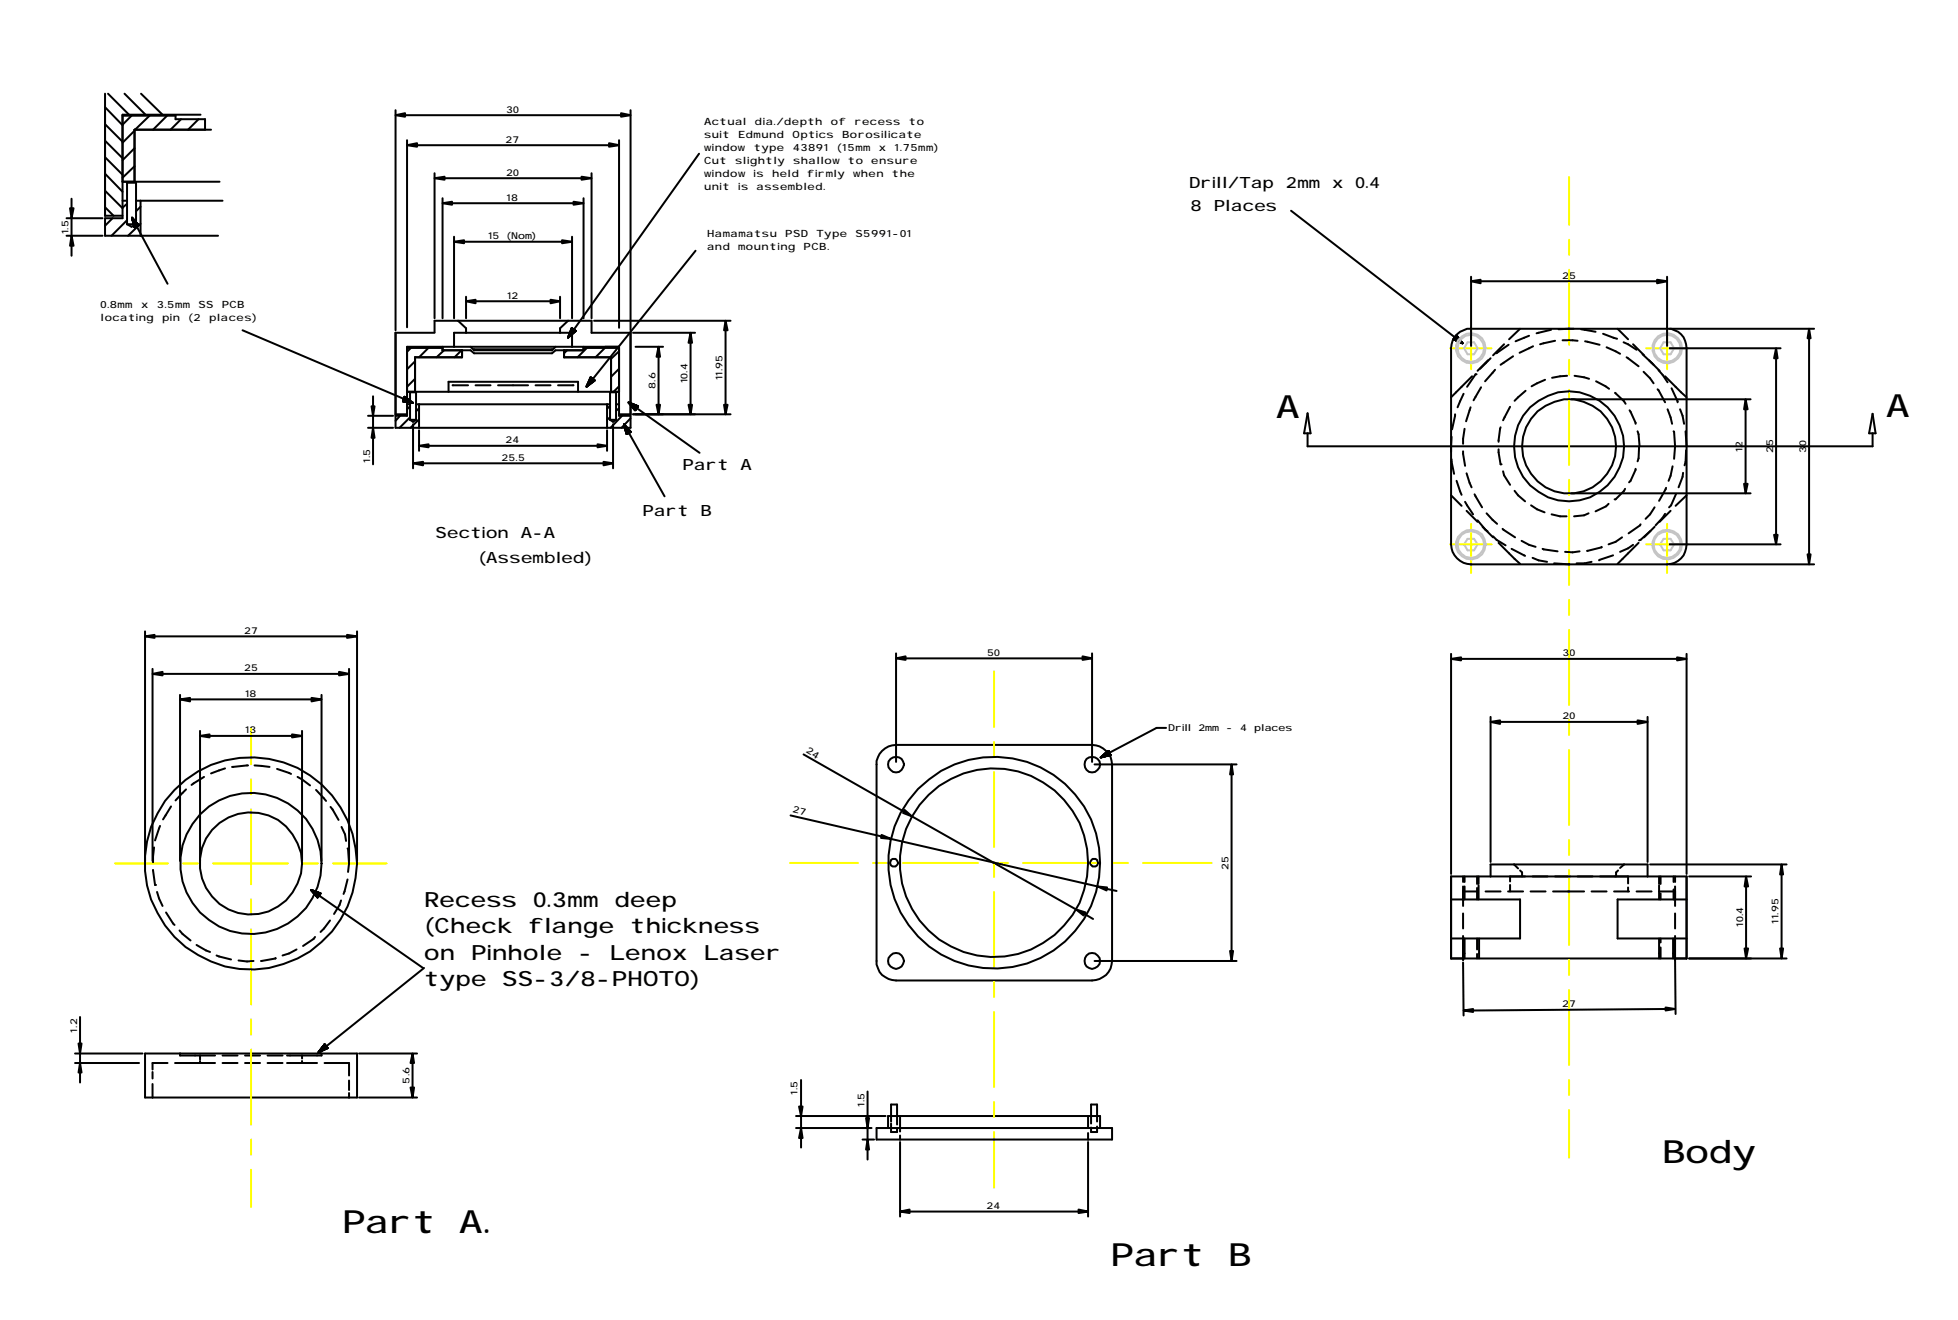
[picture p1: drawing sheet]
<svg xmlns="http://www.w3.org/2000/svg" width="166mm" height="112mm" viewBox="0 0 166 112" stroke-linecap="round" stroke-linejoin="round" font-family="sans-serif">
<g fill="none" stroke="#000" stroke-width=".17">
<path d="M5.6 20h3.1M5.6 18.5h3.1M6.1 16.8v.8M6.1 18.5v1.5M8.9 7.9v10.4h1.5M8.9 9.1l1.5 1.5M8.9 10.5l1.5 1.5M8.9 11.9l1.5 1.5M8.9 13.3l1.5 1.5M8.9 14.7l1.5 1.5M8.9 16.1l1.5 1.5M8.9 17.5l.7 .8"/>
<path d="M9.1 7.9l1.8 1.8M9.5 18.5l-.6 .6M10.4 9.8h4.5v.3h2.5v.9M10.4 15.4h8.2M10.4 17h.4M10.5 7.9l1.8 1.8M10.8 19v-3.5h.7v3.5M10.8 19h.7M10.8 17.2l-.4 .4M10.8 18.6l-1.4 1.4M10.8 19l.3 .2 .4-.2M11.1 9.8l-.7 .8"/>
<path d="M11.2 18.4l3 5.6M11.2 18.4l.2 .8M11.2 18.4l.5 .7M11.2 18.6l.2 .6M11.2 18.6l.5 .5M11.2 18.5l.2 .7M11.3 18.7l.2 .5M11.3 18.7l.3 .4M11.3 18.7l.1 .5M11.4 18.9l.1 .3M11.4 11.1l-1 1M11.4 12.5l-1 1.1"/>
<path d="M11.4 14.1l-1 .9M11.4 18.9l.2 .2M11.5 19l.1 .1-.1-.1v.1M11.5 19v.1M11.5 19l.1 .1M11.5 19.1h.1M11.5 17h7.3M11.6 19.1h.1M11.6 19.1l-.2-.2 .1 .3M11.6 19.1l-.1-.2v.3M11.6 19.1l-.3-.3 .2 .4M11.6 19.1l-.2-.3 .1 .4"/>
<path d="M11.7 19.1l-.4-.4 .1 .5M11.7 19.1l-.4-.5 .1 .6M11.7 19.1l-.3 .1M11.7 19.1l-.5-.6 .2 .7M11.9 17v3M11.9 17.5l-.4 .4M11.9 18.9l-1.1 1.1M11.9 7.9l1.9 1.8M12.7 9.8l-1.3 1.2M14.1 9.8l-1.1 1.2M15.3 10.1l-.9 .9M16.8 10.1l-.9 .9"/>
<path d="M17 9.7h-6.6v8.8h-1.5v1.5h9.6M17.9 11h-6.5v4.4M33.5 9.3v18.7M34.3 9.8h18.3M34.5 11.9v15.8M35.3 12.3h16.3M36.8 14.7v12.2M37.5 16.8v10.1M37.6 15.1h11.6M38.3 17.2h10.3M49.4 16.8v10.1M50.1 14.7v12.2"/>
<path d="M52.4 11.9v15.8M53.4 9.3v18.7M59.2 13l-11.1 15.6M109.3 17.8l14.5 11.3M6.1 20.8v.8M20.5 28l14.5 6.1M31.2 35.2h2.1M31.2 36.2h2.1M31.6 33.5v.9M31.6 35.2v1M31.6 37.1v2.2M33.5 35.1h1"/>
<path d="M33.9 35.2l-.4 .4M34.1 34l.9 .1M34.1 33.9l.5 .1-.4-.3 .3 .2M34.1 33.9l.5 .1M34.1 33.9l.7 .2M34.1 34l.7 .1M34.1 34l.8 .1M34.2 33.8h.1M34.2 33.8l.2 .1M34.2 33.8l.3 .1M34.2 33.9h.3M34.2 33.9l.4 .1"/>
<path d="M34.2 33.8h.1h-.1M34.2 33.7l.2 .2M34.2 33.7l.2 .2-.2-.1M34.2 33.7l.3 .2-.3-.1M34.2 33.7l.3 .2M34.3 33.6l.7 .5M34.3 33.6l-.2 .4M34.3 33.7l.3 .3M34.3 33.7l.4 .3-.6-.1M34.3 33.6l.5 .4-.7-.1M34.3 33.6l.5 .5-.7-.2M34.3 33.6l.5 .5"/>
<path d="M34.3 33.6l.6 .5M34.3 33.6l.6 .5-.8-.1M34.5 33.2h17.9M34.5 29.4h3M34.5 34.2h.2M34.7 35.5l.3 .2 .2-.2M34.7 35.3l-.9 .9M34.7 34.4l-.2 .2M34.7 35.5h.5M34.7 35.5v-2.3h.5v2.3M34.8 29.4l-.3 .4M35 35.9v3.7"/>
<path d="M35.1 30.6l-.6 .7M35.1 32.1l-.6 .6M35.2 34.2h16.4M35.5 34.6l-.3 .2M35.5 35.5l-.7 .7M35.5 34.2v2M35.5 36.4v1.8M35.8 39.2h15.3M36.3 29.4l-.8 .8M36.3 37.7h14.3M36.8 28.2h-3.3v8h19.9v-1h-1v-5.8h-17.9v5.8h-1M36.8 28.1v-1h13.3v1.1h3.3v6.9h-1"/>
<path d="M37.5 29.4v.2h2.3l.3 .3h6.6l.3-.3h2.4v-.2M37.6 29.6l-.6 .6M38 33.2v-.9h10.9v.9M38.3 32.6h1.3M38.4 29.4v-1.2h10v1.2M38.4 20v6.9M38.8 27.1l.7 .7v.4M39.1 29.6l-.6 .6M39.1 29.6v.6h-4v3M39.3 20.5h8.3M39.5 25.1v1.8M39.8 29.4l.3 .2"/>
<path d="M40.1 29.6h6.6M40.3 32.6h1.2M40.3 25.5h6.3M42.2 32.6h2.5M45.3 32.6h1.3M47 29.4l-.3 .2M47.2 32.6h1.4M47.4 25.1v1.8M47.8 29.6v.6h3.9v3M48 29.6l-.2 .3M48.1 27.1l-.7 .7v.4M48.4 27.8l.3 .2-.6 .6"/>
<path d="M48.4 27.8l-.3 .8M48.4 27.8l-.3 .7M48.4 27.8l-.2 .6M48.4 27.8l-.2 .6 .5-.4M48.4 27.8l-.2 .7 .5-.5M48.4 27.8l-.3 .7 .6-.5M48.4 20v6.9M48.5 27.8l-.2 .4M48.5 27.8l-.2 .5 .3-.3M48.5 27.8l-.2 .5M48.5 27.8l-.2 .5 .4-.3M48.5 27.8l-.2 .6 .4-.4"/>
<path d="M48.5 27.8l-.3 .6 .5-.4M48.5 28l.1-.1-.1 .1M48.5 27.9v.2l.1-.2M48.5 27.9l-.1 .2M48.5 27.9l-.1 .2 .2-.1M48.5 27.9l-.1 .3 .2-.2M48.6 27.9h.1M48.6 27.9v.1M48.6 27.9l-.2 .2M48.6 27.9l-.1 .1M48.6 28l-.2 .1M48.6 28l-.3 .2"/>
<path d="M48.6 28l-.3 .3M48.7 28l-.4 .3M48.7 28l-.5 .4M48.7 28l-.6 .5M49.4 29.4h3M49.7 29.4l-.8 .8M50 31.9l.3 .3-.6 .5M50 31.9l-.3 .8M50 32l-.3 .7M50 32l-.2 .5M50 32l-.2 .5 .5-.3M50 32l-.2 .6 .5-.4"/>
<path d="M50 32l-.3 .6 .6-.4M50 32l-.3 .7 .6-.5M50.1 32l-.1 .4M50.1 32l-.2 .4 .4-.3M50.1 32l-.2 .5M50.1 32l-.3 .5 .5-.4-.4 .4M50.1 32l-.3 .5M50.1 32.1v.1M50.1 32.1l-.1 .2 .2-.2M50.1 32.1l-.1 .1 .2-.1M50.1 32l-.1 .3M50.1 32l-.1 .3 .3-.2"/>
<path d="M50.2 32.1h.1M50.2 32.1h-.1M50.2 32.1l-.1 .1M50.2 32.1l-.2 .2M50.3 32.1l-.3 .2M50.3 32.1l-.3 .3M50.3 32.1l-.4 .4M50.3 32.2l-.5 .3M50.3 27.1h11.6M50.3 32.2l-.6 .5M51.2 29.4l-.8 .8M51.4 34.2v2"/>
<path d="M51.4 36.4v1.8M51.6 35.5l.3 .2 .3-.2M51.6 35.3l-.2 .2M51.6 34.3l-.2 .3M51.6 35.5h.6M51.6 35.5v-2.3h.6v2.3M51.9 35.9v3.7M52.2 34.2h.2M52.4 34.6l-.2 .2M52.4 29.7l-.7 .7M52.4 31.2l-.7 .7M52.4 32.7l-.5 .5"/>
<path d="M52.7 35.2l-1 1M52.8 35.9l3.5 6.1M52.8 35.9l.2 .8M52.8 35.9l.6 .6M52.9 36l.1 .7M53 36.2l.3 .4-.3-.4 .1 .5zM53.1 36.4l.2 .2M53.1 36.4l.1 .3M53.1 36.5l.2 .1zM53.1 36.5l.1 .2M53.1 36.7l-.1-.5 .1 .5M53.2 36.5v.1"/>
<path d="M53.2 36.6h.1M53.2 34.1l6 4.2M53.2 34.1l.6 .6M53.2 34.1l.8 .3M53.3 34.1l.5 .6M53.3 34.1l.7 .3M53.3 36.6l-.3-.3 .1 .4M53.3 36.6l-.2-.3 .1 .4M53.3 34.1l.7 .3-.7-.3 .5 .6M53.3 36.5l-.4-.4 .2 .6M53.3 36.5l-.3-.4 .1 .6M53.4 36.5l-.4 .2"/>
<path d="M53.4 36.5l-.5-.5 .2 .7M53.4 36.5l-.6-.5 .2 .7M53.4 35.4l-.8 .8M53.4 34.2l.4 .4M53.4 34.2l.6 .2M53.4 34.2l.4 .5M53.6 34.3l.3 .3-.3-.3 .3 .2M53.6 34.3l.3 .2M53.6 34.3l.2 .3M53.6 28.2h5.2M53.6 35.1h8.3M53.6 34.4l.3 .1"/>
<path d="M53.7 34.4l.2 .1M53.7 34.4l.2 .2M53.8 34.5l.1 .1M53.8 34.4l.1 .2M53.8 29.4h2.3M53.9 34.5v.1M53.9 34.5h-.1l.1 .1M53.9 34.5l-.3-.2 .3 .3M53.9 34.5l-.4-.2 .3 .3M54 34.4l-.5-.1 .3 .3M54 34.4l-.5-.2 .3 .4M54 34.4l-.6-.2 .4 .5"/>
<path d="M54 34.4l-.7-.2 .5 .5M54 34.4l-.2 .3M54 34.4l-.7-.3 .5 .6M54 34.4l-.8-.3 .6 .6M55.8 30.2v4.1M58.5 29v5.3M58.9 21.2l-9.2 11.5M61.4 28v6.3M110.7 36.7v1.1h47.8v-1.1M110.7 35l.3 1.7h-.6zM122.9 37v.8M122.9 38.9l.2 1.2"/>
<path d="M123.1 28.7l.2-.3 .5 .7M123.1 28.7l.7 .4M123.1 28.7l.6 .3M123.1 28.6l.4 .2M123.1 28.6l.5 .2M123.1 28.7l.5 .1M123.1 28.7l.6 .2M123.2 28.6h.1M123.2 28.6l.2 .1M123.2 28.6l.3 .2M123.2 28.5v.1M123.2 35.1l-.3 1.2"/>
<path d="M123.2 28.5l.1 .1M123.2 28.5l.1 .1h-.1M123.2 28.5l.1 .2-.1-.2M123.2 28.5l.2 .2-.2-.1M123.2 28.5l.2 .2M123.2 28.5l.2 .3M123.2 28.5l.2 .3-.2-.2M123.2 28.5l.3 .3M123.2 28.5l.3 .3-.4-.2M123.3 28.5l.2 .3M123.3 28.5l.3 .3M123.3 28.5l.3 .4-.5-.2"/>
<path d="M123.3 28.5l.4 .4M123.3 28.4l.4 .5M123.3 28.4l.4 .5-.6-.2M123.3 28.4l.4 .6-.6-.3M123.3 28.4l.4 .6M123.3 28.4l.5 .6-.7-.3M123.3 28.4l.5 .7-.7-.4M123.3 28.4l.5 .7M123.4 28.3l.2-.2 .6-.3h16.9a1.59 1.59 0 0 1 1.7 1.7v16.6a1.66 1.66 0 0 1-1.7 1.7h-16.6a1.74 1.74 0 0 1-1.6-1.7v-16.6a1.62 1.62 0 0 1 .5-1.2zM123.9 38.2l.1 1.2M123.9 33.3l-.5 1.2M124 36.3l-.1 1.3"/>
<path d="M124.5 34.5l-.4 1.2M124.5 23.4v5.9M124.6 31.8l-1.7 1.8M124.9 31.7h.1M124.9 31.7l-.7 1M125.4 23.8h14.9M125.4 32.8l-.6 1.1M126 30.5l-.9 .9M126.2 30.3l-.9 .9M126.6 31.3l-.9 1M126.9 38l.1 1.3M127 39.3h.1"/>
<path d="M127 36.2l-.1 1.2M127.3 39.9v.3l.5 .8M127.3 29.1l-.9 1M127.7 29.2l-1 .7M127.8 34.4l-.5 1.2M128.1 30.2l-1.1 .7M128.7 27.8l-.9 .9M129.2 33.1l-1 .8M129.5 28.4l-1.2 .5M129.8 29.3l-1.1 .6M130.8 32.1l-1.1 .6M131.3 27.9l-1.2 .3"/>
<path d="M131.7 28.8l-1.3 .3M132.3 28.8h1.3M132.7 31.8l-1.3 .2M132.8 27.8l-.8 .1M133.1 33.8h15.1M133.3 31.8l1.2 .3M133.9 27.9l1.2 .2M134.2 28.9l1.2 .3M135.1 32.3l1.1 .6M135.7 28.3l1.2 .4M136 29.4l1.2 .5M136.7 33.2l.9 1"/>
<path d="M137 27.8l.8 .9M137.5 29l1.1 .6M137.7 30.2l1 .8M138 34.7l.5 1.2M138.3 29.1l.9 1M138.5 39.7l-.6 1.1M138.6 36.5l.2 1.3M138.8 37.8l-.2 1.2M139.1 30l.7 .7M139.2 31.5l.8 .9M139.6 30.5l.9 .9M140.3 32.9l.7 1.2"/>
<path d="M140.4 31.3l.8 1.1M141 31.8l1.8 1.8M141.1 23.4v5.9M141.2 34.6l.4 1.3M141.4 27.8h12.2M141.4 29.5h9.4M141.5 32.9l.5 1.2M141.6 39.5l-.3 1.2M141.7 36.5l.1 1.3-.1 1M142.2 34.6l.4 1.3M142.7 36.5l.1 1.3M142.8 38.1l-.2 1.3"/>
<path d="M147.8 34.6v6.4M150.4 30.3v15M153.2 28.6v18.3M158.5 35l.3 1.7h-.6zM12.3 53.4v19.5M12.9 56.6v16.3M13.1 53.9h16.3M13.8 57h14.9M15.2 58.8v14.1M16.1 59.2h10.3M27.2 58.8v14.1M29.6 56.6v16.3"/>
<path d="M30.2 53.4v19.5M75.9 55.3v9.2M76.7 55.7h15M92.5 55.3v9.2M122.9 41.9l.8 .9M122.9 55.3v18.7M123.3 40.7l.4 1.2M123.7 55.8h18.3M124 42.5l.7 1M124.2 43.2l.9 1M124.2 40.1l.4 1.1M124.8 41.8l.7 1.1"/>
<path d="M125.1 44l.8 1M125.5 44.6l.9 .9M125.9 43.4l.8 .9M126.4 45.4l.3 .3 .8 .5M126.9 45.9l1.8 1.8M127.2 44.8l1.1 .7M128 46.5l1.1 .5M128.2 41.5l.9 .9M128.8 45.8l.7 .3 .5 .2M129.6 42.8l.5 .3 .7 .3M129.8 47.2l.5 .2 .7 .2M130.6 46.5l1.3 .2"/>
<path d="M131.4 43.5l.7 .2h.5M131.6 47.7h1.2M133.1 41.8h15.1M133.7 46.7l-.6 .1-.6-.1M134.5 43.4l-.4 .2-.8 .1M134.8 47.6l-.6 .1h-.7M135.6 46.3l-1.2 .3M136.2 42.6l-.2 .3-.9 .4M136.6 47l-1.2 .4M137.3 45.5l-.5 .4-.6 .2M137.6 41.4l-.9 .9M138.3 46.1l-.5 .3-.6 .3"/>
<path d="M138.7 45.9l-1.7 1.8M138.9 44.4l-1 .7M139.7 44.9l-.9 .8M140.1 44.6l-.9 .9M140.1 42.9l-.4 .6-.4 .4M141 43.5l-.8 1M141.1 41.3l-.6 1.1M141.4 47.8h12.2M141.4 46.1h9.4M141.4 43.2l-.9 1M141.9 41.8l-.4 1-.2 .1M142.5 40l-.4 1.2"/>
<path d="M142.8 41.9l-.9 .9M142.8 55.3v18.7M13 73.6l.1 1.3M13 71.7v1.3M13.1 74.9h.1M13.3 75.5l.5 1.2M13.5 69.9l-.4 1.2M14.1 77.2l.7 1.1M14.5 68.3l-.7 1.1M15.2 78.8l.9 .8M15.8 66.8l-.9 .9M16.6 80l1.2 .6"/>
<path d="M16.9 61.9v11M17.3 65.8l-1.1 .6M17.7 62.3h7M19.1 65l-1.2 .5M20.9 64.8h.1M20.9 64.8l-1.3 .1M21.6 64.8l1.2 .1M23.5 65.1l1.1 .4M25.2 65.8l1 .7M25.6 61.9v11M26.3 75.3l9.5 6.6M26.3 75.3l.6 .7"/>
<path d="M26.3 75.3l.8 .3M26.4 75.4l.7 .2-.7-.2M26.4 75.4l.5 .6M26.4 75.4l.7 .2M26.4 75.4l.5 .5M26.7 75.5l.3 .4M26.7 75.5l.4 .2M26.7 75.5l.2 .4M26.7 79.3l-1 .8M26.8 75.6l.2 .2M26.8 75.6l.3 .1M26.8 66.9l.8 .9"/>
<path d="M26.8 75.7h.3M27 75.8h.1M27 75.7h-.1l.1 .1M27.1 75.7h-.3l.2 .1M27.1 75.7l-.3-.1 .2 .2M27.1 75.7l-.4-.1 .3 .3M27.1 75.7l-.5-.2 .3 .4M27.1 75.7l-.6-.2 .4 .4M27.1 75.7l-.6-.3 .4 .5M27.1 75.7l-.7-.3 .5 .5M27.1 75.6l-.2 .4M27.1 75.6l-.7-.3 .5 .7"/>
<path d="M27.9 77.9l-.8 1M28 68.3l.7 1.1M28.9 76.2l-.2 .4-.4 .8M28.9 70l.3 .6 .1 .6M29.4 71.8l.2 1.3-.1 .7M29.4 74.4l-.3 1.3M66.9 69l7.7 1.8M68 63.9l8.5 4.8M74.7 63.6a1.62 1.62 0 0 1 1.2-.6h16.6a1.74 1.74 0 0 1 1.7 1.7v16.6a1.66 1.66 0 0 1-1.7 1.7h-16.6a1.59 1.59 0 0 1-1.7-1.7v-16.6a1.62 1.62 0 0 1 .5-1.1zM75.4 71l17.5 4M77.2 69.1l13.9 7.9M91.8 77.4l.7 .4"/>
<path d="M92.4 72.8l.1-.1 .4 .1 .1 .2-.1 .3h-.4l-.2-.1v-.2zM92.7 64.7h12M93.7 75.2l.8 .2M93.8 63.6l-.6 .5M93.8 63.6l.2 .3M93.8 63.8h.1M93.8 63.6l-.5 .5M93.8 63.6l-.6 .5 .8-.2M93.9 63.6l-.3 .3 .4-.1M93.9 63.6l-.4 .3 .5-.1M93.9 63.6l-.4 .4M93.9 63.6l-.4 .3h.5"/>
<path d="M93.9 63.6l-.6 .4 .7-.1M93.9 63.6l-.5 .4 .6-.1M93.9 63.6l-.6 .4M93.9 63.6l-.6 .5 .7-.2M93.9 63.6l-.6 .5M93.9 63.7h.1M93.9 63.7v.1M93.9 63.7l-.1 .1h.1M93.9 63.7l-.2 .1h.2M93.9 63.7l-.2 .2 .2-.1M93.9 63.6l-.3 .3M93.9 63.8l-.3 .1"/>
<path d="M94 63.9l-.7 .1M94 63.9l-.8 .2M94 63.9l-.7 .2M98.7 61.6h-.8l-4.7 2.5M104.3 65.5v15M122.9 76.1h5.8v3.3h-5.8M122.9 74.2h19.9v6.9h-19.9zM123.9 74.2v.4M123.9 75v1.7M123.9 77.3v1.3M123.9 79.2v2.1M123.9 75.5h1.2"/>
<path d="M124 74.2v.4M124 75v1.1M124 79.4v1.7M125.1 74.2v.6M125.1 75.2v.9M125.1 79.4v1M125.2 74.2v.6M125.2 74.9v1.2M125.2 79.4v1.7M125.8 75.5h1.2M126.2 74.2v-1h13.3v1M126.2 60.7v12.3"/>
<path d="M127 61.1h11.6M127.7 75.5h1.3M127.8 74.2v.4M127.8 74.9v.6M128.2 73.2l.3 .3M128.7 73.7l.2 .1v.4M129.6 75.5h1.3M131.5 75.5h2.6M134.8 75.5h1.2M136.7 75.5h1.2M137 73.7l-.2 .1v.4M137.5 73.2l-.3 .3"/>
<path d="M137.8 74.2v.6M137.8 75.1v.4M138.6 75.5h1.2M139.5 60.7v12.3M139.7 73.2h11.6M140.5 74.2v.6M140.5 74.9v1.2M140.5 79.4v1.7M140.5 75.5h1.3M140.6 74.2v.6M140.6 75.6v.5M140.6 79.4v.4"/>
<path d="M141.7 79.4v1.7M141.7 74.2v.4M141.7 75.3v.8M141.8 79.4v1.7M141.8 74.2v.4M141.8 75v1.7M141.8 77.3v1.3M141.8 79.2v2.1M142.8 76.1h-5.8v3.3h5.8M143 74.2h5.3M147.8 75v5.3M150.8 74v6.3"/>
<path d="M6.4 90h5.4M6.4 89.2h5.7M6.8 86.1v2.2M6.8 89.2v.8M6.8 90.8v.8M12.3 89.2h17.9v3.7h-17.9zM12.9 90.7v.6M12.9 91.8v1.1M14.2 90h-1.3v.5M14.8 90h3.4M15.2 89.2v.1h3M16.9 89.3v.4"/>
<path d="M16.9 89.8v.2M18.3 80.9l1.3 .3M18.8 90h1.3M18.8 89.3h1.3M20.2 81.3l.7 .1 .6-.1M20.7 90h1.3M20.7 89.3h1.3M22.7 90h1.2M22.7 89.3h1.2M23.3 81.1l-1.2 .2M24.3 90h2.5M25.1 80.4l-.6 .3-.6 .2"/>
<path d="M25.6 89.3v.3M25.6 89.8v.2M27.2 89.2v.1h-2.9M27.5 90h2.1v1M27.5 88.4l-.5 .7M27.5 88.4l.2 .3M27.5 88.4l-.4 .6 .6-.3M27.5 88.4l-.5 .6 .7-.3M27.5 88.5l-.2 .3M27.5 88.4l-.2 .4 .4-.2M27.5 88.4l-.3 .4 .5-.1M27.5 88.4l-.3 .5 .5-.2"/>
<path d="M27.5 88.4l-.3 .5M27.5 88.4l-.4 .5 .6-.2M27.6 88.6h.1M27.6 88.5l-.2 .2 .2-.1M27.6 88.5l-.2 .2M27.6 88.5l-.2 .3 .2-.2M27.6 88.5l-.3 .3M27.6 88.6h-.1M27.6 88.6l-.1 .1 .1-.2-.1 .1M27.6 88.6l-.3 .2M27.7 88.7l-.7 .4M29.6 91.5v.8"/>
<path d="M29.6 92.5v.4M30.4 92.9h4.9M30.4 89.2h4.9M34.9 90v2M35.9 81.9l-8.9 7.2M67.4 95.5h6.4M67.4 94.5h7.6M67.8 91.4v2.3M67.8 94.5v1M67.8 96.3v.8M73 96.4h1M73.5 92.4v2.2"/>
<path d="M73.5 95.5v.9M73.5 97.3v.8M74.2 95.5h20v.9h-20zM75.2 95.5v-1h17.9v1M75.4 94.9v-1.4h.5v1.7M75.4 95.5v.3h.5v-.3M75.4 95.1v.3M76.2 94.5v1.3M76.2 96.1v.3M76.2 96.7v6.3M92.1 94.5v.9M92.1 95.9v.5"/>
<path d="M92.1 96.7v6.3M92.7 81.3h12M92.9 94.9v-1.4h-.5v1.6M92.9 95.3v.5h-.5v-.4M123.9 81.5v4.5M125.1 80.7v.4M140.6 80.2v.9M141 85.4l-16.3 .1M141.8 81.3l.1 4.5M143 81.1h8.3M77 102.5h14.3"/>
<circle cx="132.8" cy="37.8" r="4"/>
<circle cx="132.9" cy="37.8" r="4.6"/>
<circle cx="21.2" cy="73.1" r="4.3"/>
<circle cx="21.3" cy="73.1" r="6"/>
<circle cx="21.3" cy="73.1" r="9"/>
<circle cx="75.7" cy="73" r=".34"/>
<circle cx="75.9" cy="64.7" r=".66"/>
<circle cx="84.1" cy="73" r="8"/>
<circle cx="84.2" cy="73" r="9"/>
<circle cx="92.5" cy="64.7" r=".66"/>
<circle cx="75.9" cy="81.3" r=".67"/>
<circle cx="92.5" cy="81.3" r=".67"/>
</g>
<g fill="none" stroke="#ff0" stroke-width=".17">
<path d="M132.8 15v4M122.8 29.5h3.5M124.5 27.7v3.6M132.8 20.3v1.3M132.8 22.8v6.4M132.8 30.5v1.2M132.8 33v6.3M139.4 29.5h3.5M141.1 27.7v3.6M84.2 56.8v4.7M122.8 46.1h3.5M124.5 44.3v4.2"/>
<path d="M132.8 40.6v1.3M132.8 43.2v6.3M132.8 50.8v1.2M132.8 53.3v6.4M139.4 46.1h3.5M141.1 44.3v4.2M9.7 73.1h4.5M15.5 73.1h1.3M18 73.1h6.4M21.3 61.6v3.1M21.3 66v1.2M21.3 68.5v6.4"/>
<path d="M21.3 76.1v1.3M21.3 78.7v6.3M25.7 73.1h1.2M28.2 73.1h4.5M66.9 73h5.7M73.9 73h1.3M76.5 73h6.3M84.1 73h1.2M84.2 62.8v1.3M84.2 65.3v6.4M84.2 73v1.2M84.2 75.5v6.3"/>
<path d="M86.6 73h6.4M94.2 73h1.3M96.8 73h5.8M132.8 60.9v1.3M132.8 63.5v6.3M132.8 71.1v1.3M132.8 73.6v6.4M21.3 86.3v1.3M21.3 88.8v6.4M21.3 96.4v1.3M21.3 99v3.2M84.2 83.1v1.3"/>
<path d="M84.2 85.7v6.3M84.2 93.3v1.2M84.2 95.8v4.7M132.8 81.3v1.2M132.8 83.8v6.3M132.8 91.4v1.3M132.8 94v4"/>
</g>
<g fill="none" stroke="#c4c4c4" stroke-width=".17">
<path d="M124.3 29h.5l.3 .5-.3 .5h-.5l-.3-.5zM140.8 29h.6l.3 .5-.3 .5h-.6l-.3-.5zM124.3 45.6h.5l.3 .5-.3 .5h-.5l-.3-.5zM140.8 45.6h.6l.3 .5-.3 .5h-.6l-.3-.5z"/>
<circle cx="124.5" cy="29.5" r="1.26"/>
<circle cx="124.5" cy="29.5" r="1.13"/>
<circle cx="141.1" cy="29.5" r="1.27"/>
<circle cx="141.1" cy="29.5" r="1.14"/>
<circle cx="124.5" cy="46.1" r="1.25"/>
<circle cx="124.5" cy="46.1" r="1.12"/>
<circle cx="141.2" cy="46.1" r="1.26"/>
<circle cx="141.2" cy="46.1" r="1.13"/>
</g>
<g fill="#000" stroke="#000" stroke-width=".17">
<path d="M5.9 17.6h.3l-.1 .9z" fill-rule="evenodd"/>
<path d="M33.5 9.8l.8-.2v.3z" fill-rule="evenodd"/>
<path d="M34.5 12.3l.8-.2v.3z" fill-rule="evenodd"/>
<path d="M36.8 15.1l.8-.1v.2z" fill-rule="evenodd"/>
<path d="M37.5 17.2l.8-.1v.2z" fill-rule="evenodd"/>
<path d="M48.6 17.1l.8 .1-.8 .1z" fill-rule="evenodd"/>
<path d="M49.2 15l.9 .1-.9 .1z" fill-rule="evenodd"/>
<path d="M51.6 12.1l.8 .2-.8 .1z" fill-rule="evenodd"/>
<path d="M52.6 9.6l.8 .2-.8 .1z" fill-rule="evenodd"/>
<path d="M6.1 20l.1 .8h-.3z" fill-rule="evenodd"/>
<path d="M31.5 34.4h.2l-.1 .8z" fill-rule="evenodd"/>
<path d="M31.6 36.2l.1 .9h-.2z" fill-rule="evenodd"/>
<path d="M35 39.2l.8-.1v.3z" fill-rule="evenodd"/>
<path d="M35.5 37.7l.8-.1v.3z" fill-rule="evenodd"/>
<path d="M38.4 20.5l.9-.2v.3z" fill-rule="evenodd"/>
<path d="M39.5 25.5l.8-.1v.3z" fill-rule="evenodd"/>
<path d="M46.6 25.4l.8 .1-.8 .2z" fill-rule="evenodd"/>
<path d="M47.6 20.3l.8 .2-.8 .1z" fill-rule="evenodd"/>
<path d="M50.6 37.6l.8 .1-.8 .2z" fill-rule="evenodd"/>
<path d="M51.1 39.1l.8 .1-.8 .2z" fill-rule="evenodd"/>
<path d="M55.8 29.4l.1 .8h-.3z" fill-rule="evenodd"/>
<path d="M55.6 34.3h.3l-.1 .8z" fill-rule="evenodd"/>
<path d="M58.3 34.3h.3l-.1 .8z" fill-rule="evenodd"/>
<path d="M58.5 28.2l.1 .8h-.3z" fill-rule="evenodd"/>
<path d="M61.3 34.3h.3l-.2 .8z" fill-rule="evenodd"/>
<path d="M61.4 27.1l.2 .9h-.3z" fill-rule="evenodd"/>
<path d="M124.5 23.8l.9-.1v.3z" fill-rule="evenodd"/>
<path d="M140.3 23.7l.8 .1-.8 .2z" fill-rule="evenodd"/>
<path d="M147.8 33.8l.2 .8h-.3z" fill-rule="evenodd"/>
<path d="M150.4 29.5l.1 .8h-.3z" fill-rule="evenodd"/>
<path d="M153.2 27.8l.1 .8h-.3z" fill-rule="evenodd"/>
<path d="M12.3 53.9l.8-.2v.3z" fill-rule="evenodd"/>
<path d="M12.9 57l.9-.1v.3z" fill-rule="evenodd"/>
<path d="M15.2 59.2l.9-.1v.3z" fill-rule="evenodd"/>
<path d="M26.4 59.1l.8 .1-.8 .2z" fill-rule="evenodd"/>
<path d="M28.7 56.9l.9 .1-.9 .2z" fill-rule="evenodd"/>
<path d="M29.4 53.7l.8 .2-.8 .1z" fill-rule="evenodd"/>
<path d="M75.9 55.7l.8-.1v.3z" fill-rule="evenodd"/>
<path d="M91.7 55.6l.8 .1-.8 .2z" fill-rule="evenodd"/>
<path d="M122.9 55.8l.8-.2v.3z" fill-rule="evenodd"/>
<path d="M142 55.6l.8 .2-.8 .1z" fill-rule="evenodd"/>
<path d="M147.7 41h.3l-.2 .8z" fill-rule="evenodd"/>
<path d="M150.2 45.3h.3l-.1 .8z" fill-rule="evenodd"/>
<path d="M153 46.9h.3l-.1 .9z" fill-rule="evenodd"/>
<path d="M16.9 62.3l.8-.1v.2z" fill-rule="evenodd"/>
<path d="M24.7 62.2l.9 .1-.9 .1z" fill-rule="evenodd"/>
<path d="M74.6 70.7l.8 .3-.8-.1z" fill-rule="evenodd"/>
<path d="M76.6 68.6l.6 .5-.7-.3z" fill-rule="evenodd"/>
<path d="M91.1 77l.8 .2-.2 .3z" fill-rule="evenodd"/>
<path d="M92.9 75l.8 .1v.3z" fill-rule="evenodd"/>
<path d="M104.3 64.7l.1 .8h-.3z" fill-rule="evenodd"/>
<path d="M126.2 61.1l.8-.1v.3z" fill-rule="evenodd"/>
<path d="M138.6 61l.9 .1-.9 .2z" fill-rule="evenodd"/>
<path d="M147.8 74.2l.2 .8h-.3z" fill-rule="evenodd"/>
<path d="M150.8 73.2l.2 .8h-.3z" fill-rule="evenodd"/>
<path d="M6.8 90l.1 .8h-.3z" fill-rule="evenodd"/>
<path d="M6.6 88.3h.3l-.1 .9z" fill-rule="evenodd"/>
<path d="M34.9 89.2l.2 .8h-.3z" fill-rule="evenodd"/>
<path d="M34.8 92h.3l-.2 .9z" fill-rule="evenodd"/>
<path d="M67.8 95.5l.1 .8h-.2z" fill-rule="evenodd"/>
<path d="M67.7 93.7h.2l-.1 .8z" fill-rule="evenodd"/>
<path d="M73.5 96.4l.1 .9h-.3z" fill-rule="evenodd"/>
<path d="M73.3 94.6h.3l-.1 .9z" fill-rule="evenodd"/>
<path d="M104.1 80.5h.3l-.1 .8z" fill-rule="evenodd"/>
<path d="M123.9 85.5l.8-.1v.3z" fill-rule="evenodd"/>
<path d="M141 85.3l.8 .1-.8 .1z" fill-rule="evenodd"/>
<path d="M147.7 80.3h.3l-.2 .8z" fill-rule="evenodd"/>
<path d="M150.7 80.3h.3l-.2 .8z" fill-rule="evenodd"/>
<path d="M76.2 102.5l.8-.1v.3z" fill-rule="evenodd"/>
<path d="M91.3 102.4l.8 .1-.8 .2z" fill-rule="evenodd"/>
</g>
<g font-size="2.7">
<text x="108" y="35.4">A</text>
<text x="159.7" y="35.3">A</text>
<text x="140.7" y="98.4">Body</text>
<text x="29" y="104.3">Part</text>
<text x="38.9" y="104.3">A.</text>
<text x="94" y="107.1">Part</text>
<text x="104" y="107.1">B</text>
</g>
<g font-size="1.8">
<text x="35.9" y="76.8">Recess</text>
<text x="45.2" y="76.8">0.3mm</text>
<text x="52" y="76.8">deep</text>
<text x="35.9" y="83.5">type</text>
<text x="35.9" y="81.3">on</text>
<text x="35.9" y="79">(Check</text>
<text x="39.9" y="81.3">Pinhole</text>
<text x="42.5" y="83.5">SS-3/8-PHOTO)</text>
<text x="44.7" y="79">flange</text>
<text x="49" y="81.3">-</text>
<text x="51.6" y="81.3">Lenox</text>
<text x="53.4" y="79">thickness</text>
<text x="59.6" y="81.3">Laser</text>
</g>
<g font-size="1.3">
<text x="100.7" y="15.9">Drill/Tap</text>
<text x="100.8" y="17.8">8</text>
<text x="102.8" y="17.8">Places</text>
<text x="108.9" y="15.9">2mm</text>
<text x="112.8" y="15.9">x</text>
<text x="114.8" y="15.9">0.4</text>
<text x="57.8" y="39.8">Part</text>
<text x="62.7" y="39.8">A</text>
<text x="36.9" y="45.5">Section</text>
<text x="40.5" y="47.6">(Assembled)</text>
<text x="44.1" y="45.5">A-A</text>
<text x="54.4" y="43.7">Part</text>
<text x="59.3" y="43.7">B</text>
</g>
<g font-size=".8">
<text x="42.8" y="9.5">30</text>
<text x="59.6" y="11.7">suit</text>
<text x="59.6" y="10.6">Actual</text>
<text x="62.5" y="11.7">Edmund</text>
<text x="63.9" y="10.6">dia./depth</text>
<text x="67.1" y="11.7">Optics</text>
<text x="70.4" y="10.6">of</text>
<text x="71.3" y="11.7">Borosilicate</text>
<text x="72.3" y="10.6">recess</text>
<text x="77" y="10.6">to</text>
<text x="42.8" y="12.1">27</text>
<text x="42.8" y="14.9">20</text>
<text x="42.9" y="17">18</text>
<text x="59.6" y="16.1">unit</text>
<text x="59.6" y="15">window</text>
<text x="59.6" y="13.9">Cut</text>
<text x="59.6" y="12.8">window</text>
<text x="62.2" y="13.9">slightly</text>
<text x="62.5" y="16.1">is</text>
<text x="63.8" y="15">is</text>
<text x="63.8" y="12.8">type</text>
<text x="64.1" y="16.1">assembled.</text>
<text x="65.4" y="15">held</text>
<text x="67.1" y="12.8">43891</text>
<text x="67.1" y="13.9">shallow</text>
<text x="68.3" y="15">firmly</text>
<text x="70.9" y="12.8">(15mm</text>
<text x="71.8" y="13.9">to</text>
<text x="72.2" y="15">when</text>
<text x="73.8" y="13.9">ensure</text>
<text x="74.4" y="12.8">x</text>
<text x="75.5" y="15">the</text>
<text x="75.7" y="12.8">1.75mm)</text>
<text x="5.8" y="19.8" transform="rotate(-90 5.8 19.8)">1.5</text>
<text x="41.3" y="20.2">15</text>
<text x="42.9" y="20.2">(Nom)</text>
<text x="59.9" y="21.1">and</text>
<text x="59.9" y="20">Hamamatsu</text>
<text x="62.5" y="21.1">mounting</text>
<text x="66.5" y="20">PSD</text>
<text x="68" y="21.1">PCB.</text>
<text x="69.1" y="20">Type</text>
<text x="72.4" y="20">S5991-01</text>
<text x="132.3" y="23.6">25</text>
<text x="8.5" y="27.2">locating</text>
<text x="8.5" y="26.1">0.8mm</text>
<text x="11.9" y="26.1">x</text>
<text x="13.3" y="26.1">3.5mm</text>
<text x="13.7" y="27.2">pin</text>
<text x="15.9" y="27.2">(2</text>
<text x="16.8" y="26.1">SS</text>
<text x="17.7" y="27.2">places)</text>
<text x="18.8" y="26.1">PCB</text>
<text x="42.9" y="25.3">12</text>
<text x="55.5" y="32.9" transform="rotate(-90 55.5 32.9)">8.6</text>
<text x="58.2" y="32.4" transform="rotate(-90 58.2 32.4)">10.4</text>
<text x="61.2" y="32.2" transform="rotate(-90 61.2 32.2)">11.95</text>
<text x="31.3" y="39.2" transform="rotate(-90 31.3 39.2)">1.5</text>
<text x="42.5" y="39">25.5</text>
<text x="42.8" y="37.5">24</text>
<text x="147.5" y="38.3" transform="rotate(-90 147.5 38.3)">12</text>
<text x="150.1" y="38.4" transform="rotate(-90 150.1 38.4)">25</text>
<text x="152.9" y="38.3" transform="rotate(-90 152.9 38.3)">30</text>
<text x="20.7" y="53.7">27</text>
<text x="20.7" y="56.8">25</text>
<text x="20.7" y="59">18</text>
<text x="83.6" y="55.5">50</text>
<text x="132.3" y="55.6">30</text>
<text x="20.7" y="62.1">13</text>
<text x="68.2" y="63.7" transform="rotate(30 68.2 63.7)">24</text>
<text x="98.9" y="61.9">Drill</text>
<text x="101.5" y="61.9">2mm</text>
<text x="103.8" y="61.9">-</text>
<text x="105" y="61.9">4</text>
<text x="106.2" y="61.9">places</text>
<text x="132.3" y="60.9">20</text>
<text x="67.1" y="68.8" transform="rotate(13 67.1 68.8)">27</text>
<text x="104" y="73.6" transform="rotate(-90 104 73.6)">25</text>
<text x="147.6" y="78.5" transform="rotate(-90 147.6 78.5)">10.4</text>
<text x="150.6" y="78.2" transform="rotate(-90 150.6 78.2)">11.95</text>
<text x="6.5" y="87.4" transform="rotate(-90 6.5 87.4)">1.2</text>
<text x="132.3" y="85.3">27</text>
<text x="34.7" y="91.7" transform="rotate(-90 34.7 91.7)">5.6</text>
<text x="67.5" y="92.7" transform="rotate(-90 67.5 92.7)">1.5</text>
<text x="73.2" y="93.7" transform="rotate(-90 73.2 93.7)">1.5</text>
<text x="83.5" y="102.3">24</text>
</g>
</svg>
